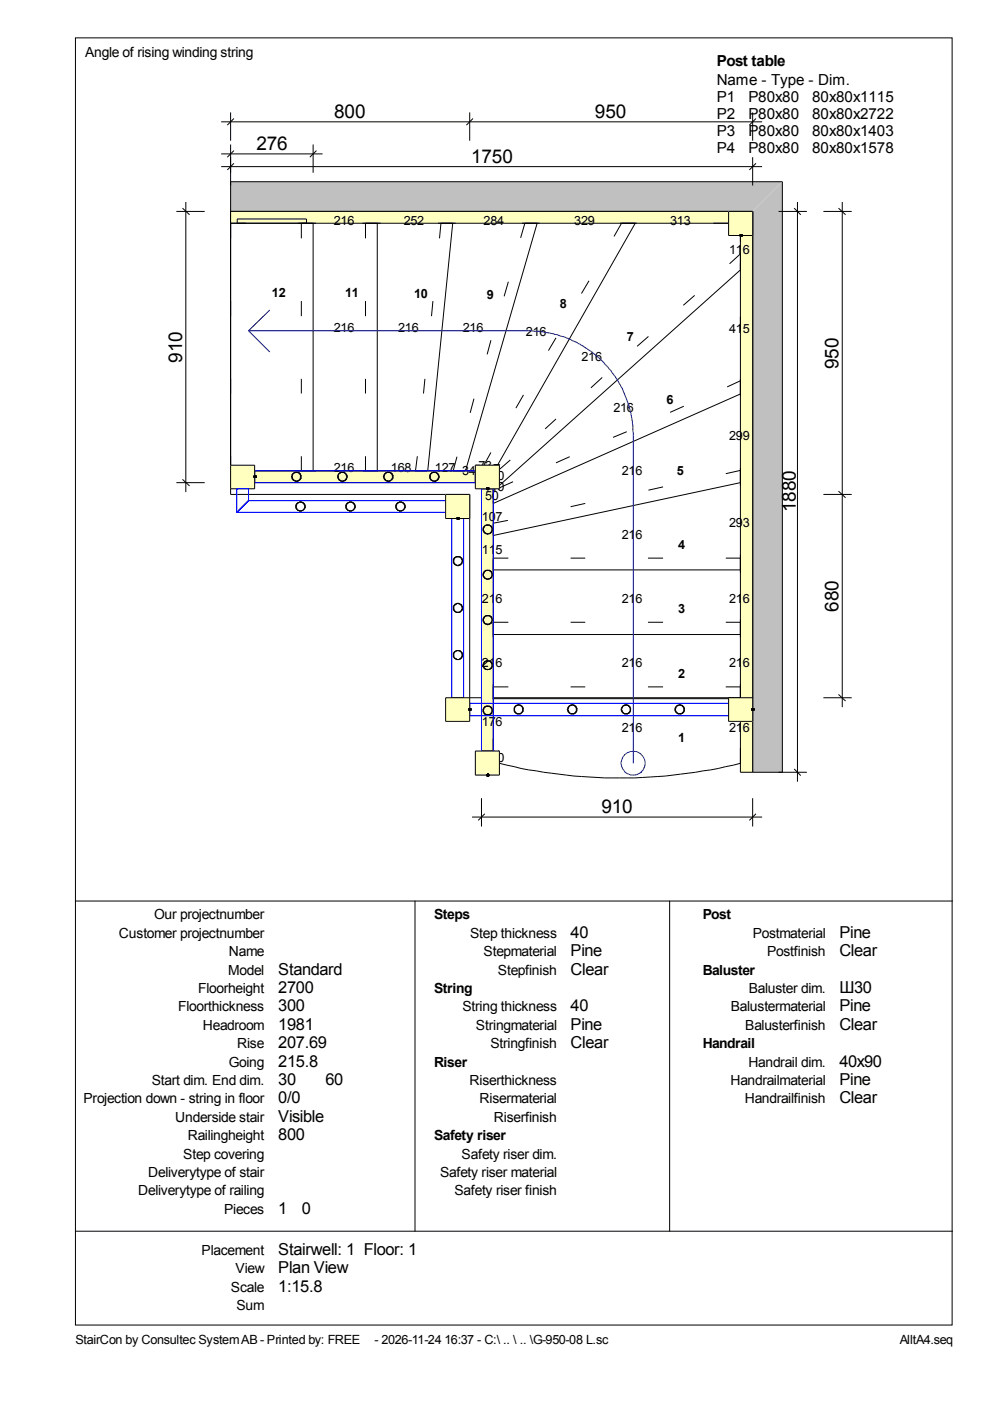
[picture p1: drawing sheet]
<svg xmlns="http://www.w3.org/2000/svg" width="210mm" height="297mm" viewBox="0 0 210 297" stroke-linecap="round" stroke-linejoin="round" font-family="sans-serif">
<path d="M16 8h185.9v272.9h-185.9z" fill-rule="evenodd" fill="#fff" stroke="#000" stroke-width=".21"/>
<path d="M16 191h186M88 191v70M142 191v70M16 261h186" fill="none" stroke="#000" stroke-width=".21"/>
<path d="M48.9 38.5h117l-6.3 6.3h-110.7z" fill-rule="evenodd" fill="#c0c0c0"/>
<path d="M165.9 38.5h-117v6.3h110.7" fill="none" stroke="#000" stroke-width=".21"/>
<path d="M165.9 38.5v125.2h-6.3v-118.9z" fill-rule="evenodd" fill="#c0c0c0"/>
<path d="M165.9 38.5v125.2h-6.3v-118.9h-110.7v60h50.7v43.1h60" fill="none" stroke="#000" stroke-width=".21"/>
<path d="M48.9 44.8h105.6v2.5h-105.6z" fill-rule="evenodd" fill="#ffffc0"/>
<path d="M48.9 44.8h105.6v2.5h-105.6z" fill="none" stroke="#000" stroke-width=".21"/>
<path d="M159.6 44.8v118.9h-2.6v-113.8z" fill-rule="evenodd" fill="#ffffc0"/>
<path d="M159.6 44.8v118.9h-2.6v-113.8z" fill="none" stroke="#000" stroke-width=".21"/>
<path d="M54 99.8h46.8v2.5h-46.8z" fill-rule="evenodd" fill="#ffffc0"/>
<path d="M54 99.8h46.8v2.5h-46.8z" fill="none" stroke="#000" stroke-width=".21"/>
<path d="M102.1 103.6h2.5v55.6h-2.5z" fill-rule="evenodd" fill="#ffffc0"/>
<g fill="none" stroke="#000" stroke-width=".21">
<path d="M50.3 47.3v-.9h14.7v.9M63.9 47.3v3.2M66.4 47.3v52.5M67 47.3h-18.1v52.5h3.2M76.9 47.3h3.8M77.5 47.3v3.2M80 47.3v52.5M92.9 47.3h3.7M93.5 47.3l-.3 3.2M96 47.3l-5.3 52.5h-2.7M107.8 59.7l-.9 3.1M110.7 47.3h3.7"/>
<path d="M111.3 47.3l-.9 3.1M113.9 47.3l-15.2 52.5h-2.6l.8-3M124.9 59.5l-1.6 2.7M131.5 47.3h3.5M131.8 47.3l-1.6 2.8M134.7 47.3l-29.2 51.3M151.3 47.3h3.2v.6M154.5 49.4v.5h.5M154.7 55.9l2.3-2.1v3.4l-51.1 45.7M156.5 49.9h.5v1.4M63.9 63.8v3.2M77.5 63.8v3.2"/>
<path d="M91.8 63.8l-.3 3.2M104.1 72.1l-.8 3M117.9 71.6l-1.6 2.7M137.5 71.3l-2.4 2.1M147.3 62.6l-2.4 2.1M157 67.1v3.1M63.2 99.8h3.8M63.9 80.3v3.1M63.9 96.7v3.1M76.9 99.8h3.2M77.5 80.3v3.1M77.5 96.7v3.1"/>
<path d="M88.5 96.7l-.4 3.1M90.1 80.3l-.3 3.1M100.5 84.5l-.8 3M100.8 99.5v.3h-.9M101.8 98.6h-1v.3M104.1 95.9l-1.5 2.7h.6M104.5 98.6h1.4v1.7M108.2 97.5l-2.3 2M111 83.7l-1.6 2.8M117.9 88.8l-2.3 2.1M120.8 96.8l-2.9 1.3M127.7 80l-2.4 2.2"/>
<path d="M132.9 91.5l-2.9 1.2M145 86.1l-2.9 1.3M157 80.3v3.6M157 99.2v3.7M157 99.7l-3.1 .7M157 80.7l-2.8 1.3M157 83.5l-52.4 23.2M61.8 101h.1M61.8 101.1h.1M61.8 101.1l.2 .4M61.8 101v.1M61.9 100.6h.1"/>
<path d="M61.9 100.7h.1M61.9 100.8h.1M61.9 100.9h.1M61.9 101.2h.1M61.9 101.3h.1M61.9 101.4h.1M61.9 100.6v.3M61.9 100.9l-.1 .1M62 100.5h.1M62 101.5h.1M62 101.6h.1M62 101.5v.1"/>
<path d="M62 101.6l.1 .1M62.1 100.4h.1M62.1 101.7h.1M62.1 100.4l-.2 .2M62.1 101.7l.1 .1M62.2 100.3h.1M62.2 101.8h.1M62.3 100.2h.1M62.3 101.8h.1M62.3 100.2l-.2 .2M62.3 101.8l.3 .2M62.4 100.2h.1"/>
<path d="M62.4 101.9h.1M62.5 100.1h.1M62.5 101.9h.1M62.5 100.1h.6M62.5 100.1l-.1 .1M62.6 100.1h.1M62.6 102h.1M62.6 102h.4M62.7 100.1h.1M62.7 102h.1M62.8 100.1h.1M62.8 102h.1"/>
<path d="M62.9 100.1h.1M62.9 102h.1M63 100.1h.1M63 102h.1M63.1 100.1h.1M63.1 101.9h.1M63.1 100.1l.2 .1M63.1 101.9l-.1 .1M63.2 100.2h.1M63.2 101.9h.1M63.3 100.2h.1M63.3 100.2l.1 .1"/>
<path d="M63.4 100.3h.1M63.4 101.8h.1M63.4 100.3l.1 .1M63.4 101.8l-.3 .1M63.5 100.4h.1M63.5 101.7h.1M63.5 101.7l-.1 .1M63.5 100.4l.1 .1M63.6 100.5h.1M63.6 101.6h.1M63.6 101.5h.1M63.6 100.5l.1 .9"/>
<path d="M63.6 101.6l-.1 .1M63.6 101.5v.1M63.7 101h.1M63.7 100.9h.1M63.7 100.8h.1M63.7 100.7h.1M63.7 101.4h.1M63.7 101.3h.1M63.7 101.2h.1M63.7 101.1h.1M63.7 101.4l-.1 .1M71.6 100.8h.1"/>
<path d="M71.6 100.9h.1M71.6 101h.1M71.6 101.1h.1M71.6 101.2h.1M71.6 101.3h.1M71.6 101.3l.1 .1M71.7 100.6h.1M71.7 101.4h.1M71.7 101.5h.1M71.7 101.4v.1M71.7 101.5l.1 .1M71.8 100.4h.1"/>
<path d="M71.8 101.6h.1M71.8 100.4l-.2 .3v.6M71.8 101.6l.1 .1M71.9 100.3h.1M71.9 101.7h.1M71.9 100.3l-.1 .1M71.9 101.7l.1 .1M72 100.3h.1M72 101.8h.1M72 101.8l.1 .1M72.1 100.2h.1M72.1 101.9h.1"/>
<path d="M72.1 101.9h.7M72.2 100.1h.1M72.2 101.9h.1M72.2 100.1l-.2 .2M72.2 100.1h.6M72.3 100.1h.1M72.4 100.1h.1M72.4 102h.1M72.5 100.1h.1M72.5 102h.1M72.6 100.1h.1M72.6 102h.1"/>
<path d="M72.7 100.1h.1M72.7 102h.1M72.8 100.1h.1M72.8 101.9h.1M72.8 101.9h.2M72.8 100.1l.1 .1M72.9 100.2h.1M72.9 101.9h.1M72.9 100.2l.2 .1M73 100.2h.1M73 101.9h.1M73.1 100.3h.1"/>
<path d="M73.1 101.8h.1M73.1 100.3l.1 .1M73.1 101.8l-.1 .1M73.2 100.4h.1M73.2 101.7h.1M73.2 100.4l.1 .1M73.2 101.7l-.1 .1M73.3 100.5h.1M73.3 101.6h.1M73.3 100.5l.2 .3M73.4 100.7h.1M73.4 100.6h.1"/>
<path d="M73.4 101.5h.1M73.4 101.4h.1M73.4 101.5l-.2 .2M73.5 101h.1M73.5 100.9h.1M73.5 100.8h.1M73.5 101.2h.1M73.5 101.1h.1M73.5 100.8l-.1 .7M81.3 100.9h.1M81.3 101h.1M81.3 101.1h.1"/>
<path d="M81.3 100.9l.2 .6M81.4 100.6h.1M81.4 100.7h.1M81.4 100.8h.1M81.4 101.3h.1M81.4 101.4h.1M81.4 100.6v.2M81.4 100.8l-.1 .1M81.5 100.5h.1M81.5 101.5h.1M81.5 101.6h.1M81.5 101.5v.1"/>
<path d="M81.5 101.6l.2 .2M81.6 100.4h.1M81.6 101.7h.1M81.6 100.4l-.2 .2M81.7 100.3h.1M81.7 101.8h.1M81.7 100.3l-.1 .1M81.7 101.8l.3 .1M81.8 100.2h.1M81.8 100.2l-.1 .1M81.9 100.2h.1M81.9 101.9h.1"/>
<path d="M82 100.1h.1M82 101.9h.1M82 101.9l.1 .1M82 100.1l.8 .1M82 100.1l-.1 .1M82.1 100.1h.1M82.1 102h.1M82.1 102h.4M82.2 100.1h.1M82.2 102h.1M82.3 100.1h.1M82.3 102h.1"/>
<path d="M82.4 100.1h.1M82.4 102h.1M82.5 100.1h.1M82.5 102h.1M82.6 101.9h.1M82.7 100.2h.1M82.7 101.9h.1M82.8 100.2h.1M82.8 101.8h.1M82.8 100.2l.1 .1M82.8 101.8l-.3 .2M82.9 100.3h.1"/>
<path d="M82.9 100.3l.1 .1M83 100.4h.1M83 101.7h.1M83 101.6h.1M83 100.4l.1 .1M83 101.7l-.2 .1M83 101.6v.1M83.1 100.6h.1M83.1 100.5h.1M83.1 101.5h.1M83.1 100.6l.1 .1M83.1 100.5v.1"/>
<path d="M83.2 101h.1M83.2 100.9h.1M83.2 100.8h.1M83.2 100.7h.1M83.2 101.4h.1M83.2 101.3h.1M83.2 101.2h.1M83.2 101.1h.1M83.2 101.4l-.2 .2M83.2 100.7v.7M91.1 100.7h.1M91.1 100.8h.1"/>
<path d="M91.1 100.9h.1M91.1 101h.1M91.1 101.1h.1M91.1 101.2h.1M91.1 101.3h.1M91.1 100.7l.1 .8M91.2 100.6h.1M91.2 101.5h.1M91.2 100.6l-.1 .1M91.2 101.5l.1 .1M91.3 100.4h.1M91.3 101.6h.1"/>
<path d="M91.3 101.7h.1M91.3 100.4l-.1 .2M91.3 101.6v.1M91.3 101.7l.1 .1M91.4 100.3h.1M91.4 101.8h.1M91.4 100.3l-.1 .1M91.5 101.8h.1M91.5 101.8l.1 .1M91.6 100.2h.1M91.6 101.9h.1M91.6 101.9l.6 .1"/>
<path d="M91.7 100.1h.1M91.7 101.9h.1M91.7 100.1l-.3 .2M91.7 100.1h.6M91.8 100.1h.1M91.9 100.1h.1M91.9 102h.1M92 100.1h.1M92 102h.1M92.1 100.1h.1M92.1 102h.1M92.2 100.1h.1"/>
<path d="M92.2 102h.1M92.3 100.1h.1M92.3 101.9h.1M92.3 100.1l.1 .1M92.3 101.9h.2M92.3 101.9l-.1 .1M92.4 100.2h.1M92.4 101.9h.1M92.5 100.2h.1M92.5 101.9h.1M92.5 100.2l.1 .1M92.6 100.3h.1"/>
<path d="M92.6 101.8h.1M92.6 100.3l.1 .1M92.6 101.8l-.1 .1M92.7 100.4h.1M92.7 101.7h.1M92.7 100.4l.1 .1M92.7 101.7l-.1 .1M92.8 100.5h.1M92.8 101.6h.1M92.8 100.5l.1 .1M92.8 101.6l-.1 .1M92.9 100.8h.1"/>
<path d="M92.9 100.7h.1M92.9 100.6h.1M92.9 101.4h.1M92.9 101.3h.1M92.9 100.8l.1 .4M92.9 100.6v.2M92.9 101.3l-.1 .3M93 101h.1M93 100.9h.1M93 101.2h.1M93 101.1h.1M93 101.2l-.1 .1"/>
<path d="M102.4 112h.1M102.4 112.1h.1M102.4 112.2h.1M102.4 112.3h.1M102.4 112.4h.1M102.4 112v.5l.2 .3M102.5 111.8h.1M102.5 111.9h.1M102.5 112.6h.1M102.5 111.9l-.1 .1M102.6 111.6h.1M102.6 111.7h.1"/>
<path d="M102.6 112.8h.1M102.6 111.6v.1M102.6 111.7l-.1 .2M102.6 112.8l.1 .1M102.7 111.5h.1M102.7 112.9h.1M102.7 111.5l-.1 .1M102.7 112.9l.1 .1M102.8 113h.1M102.9 111.4h.1M102.9 113h.1M102.9 113l.3 .1"/>
<path d="M102.9 111.4l-.2 .1M103 111.3h.1M103 113.1h.1M103 111.3l.8 .1M103 111.3l-.1 .1M103.1 111.3h.1M103.1 113.1h.1M103.2 111.3h.1M103.2 113.1h.1M103.2 113.1h.6M103.3 111.3h.1M103.3 113.2h.1"/>
<path d="M103.4 111.3h.1M103.4 113.2h.1M103.5 111.3h.1M103.6 111.3h.1M103.6 113.1h.1M103.7 111.3h.1M103.7 113.1h.1M103.8 111.4h.1M103.8 113.1h.1M103.9 111.4h.1M103.9 113h.1M103.9 113l-.1 .1"/>
<path d="M103.9 111.4l.2 .2M104 111.5h.1M104 112.9h.1M104 112.9l-.1 .1M104.1 111.6h.1M104.1 112.8h.1M104.1 111.6l.2 .3-.1 .8M104.2 111.8h.1M104.2 112.7h.1M104.2 112.6h.1M104.2 112.7l-.2 .2M104.3 112.2h.1"/>
<path d="M104.3 112.1h.1M104.3 112h.1M104.3 112.4h.1M104.3 112.3h.1M104.6 103.6v55.6M104.6 118.3h3.2M104.9 103.6h-2.8v55.6h2.8M105.9 103.4h.1M105.9 102v1.6h-.3M107.7 110.3l-3.1 .6M108.8 102.1l-2.9 1.3M121 118.3h3.1"/>
<path d="M124.1 106.7l-3.1 .7M137.4 118.3h3.2M140.6 103.2l-3.1 .7M153.9 118.3h3.1M157 117.6v3.8M157 102.3l-52.4 11.2M102.4 131.2h.1M102.4 131.3h.1M102.4 131.4h.1M102.4 131.5h.1M102.4 131.6h.1M102.4 121.6h.1"/>
<path d="M102.4 121.7h.1M102.4 121.8h.1M102.4 121.9h.1M102.4 122h.1M102.4 121.6v.5l.2 .3M102.4 131.2l.1 .5M102.5 131h.1M102.5 131.1h.1M102.5 131.7h.1M102.5 131.8h.1M102.5 121.4h.1M102.5 121.5h.1"/>
<path d="M102.5 122.2h.1M102.5 131.7l.1 .3M102.5 131.1l-.1 .1M102.5 121.5l-.1 .1M102.6 130.8h.1M102.6 130.9h.1M102.6 132h.1M102.6 121.2h.1M102.6 121.3h.1M102.6 122.4h.1M102.6 121.2v.1M102.6 130.8v.1"/>
<path d="M102.6 121.3l-.1 .2M102.6 130.9l-.1 .2M102.6 132l.1 .1M102.6 122.4l.2 .2M102.7 130.7h.1M102.7 132.1h.1M102.7 121.1h.1M102.7 122.5h.1M102.7 130.7l-.1 .1M102.7 132.1l.1 .1M102.7 121.1l-.1 .1M102.8 132.2h.1"/>
<path d="M102.8 122.6h.1M102.9 130.6h.1M102.9 132.2h.1M102.9 121h.1M102.9 122.6h.1M102.9 122.6l.3 .1M102.9 132.2l.3 .1M102.9 121l-.2 .1M102.9 130.6l-.2 .1M103 130.5h.1M103 132.3h.1M103 120.9h.1"/>
<path d="M103 122.7h.1M103 120.9l.8 .1M103 130.5l.8 .1M103 130.5l-.1 .1M103 120.9l-.1 .1M103.1 130.5h.1M103.1 132.3h.1M103.1 120.9h.1M103.1 122.7h.1M103.2 130.5h.1M103.2 132.3h.1M103.2 120.9h.1"/>
<path d="M103.2 122.7h.1M103.2 132.3l.1 .1M103.2 122.7l.2 .1M103.3 130.5h.1M103.3 132.4h.1M103.3 120.9h.1M103.3 122.8h.1M103.4 130.5h.1M103.4 132.4h.1M103.4 120.9h.1M103.4 122.8h.1M103.5 130.5h.1"/>
<path d="M103.5 132.3h.1M103.5 120.9h.1M103.5 122.7h.1M103.5 132.3l-.1 .1M103.5 122.7l-.1 .1M103.6 130.5h.1M103.6 132.3h.1M103.6 120.9h.1M103.6 122.7h.1M103.7 130.5h.1M103.7 132.3h.1M103.7 120.9h.1"/>
<path d="M103.7 122.7h.1M103.8 130.6h.1M103.8 132.2h.1M103.8 121h.1M103.8 122.6h.1M103.8 122.6l-.3 .1M103.8 132.2l-.3 .1M103.9 130.6h.1M103.9 132.2h.1M103.9 121h.1M103.9 122.6h.1M103.9 130.6l.2 .2"/>
<path d="M103.9 121l.2 .2M104 130.7h.1M104 132.1h.1M104 121.1h.1M104 122.5h.1M104 122.5l-.1 .1M104.1 130.8h.1M104.1 132h.1M104.1 121.2h.1M104.1 122.4h.1M104.1 121.2l.2 .3-.1 .8M104.1 130.8l.2 .3-.1 .8"/>
<path d="M104.1 132l-.2 .2M104.1 122.4l-.1 .1M104.2 131h.1M104.2 131.9h.1M104.2 131.8h.1M104.2 121.4h.1M104.2 122.3h.1M104.2 122.2h.1M104.2 131.9l-.1 .1M104.2 122.3l-.1 .1M104.3 131.4h.1M104.3 131.3h.1"/>
<path d="M104.3 131.2h.1M104.3 131.6h.1M104.3 131.5h.1M104.3 121.8h.1M104.3 121.7h.1M104.3 121.6h.1M104.3 122h.1M104.3 121.9h.1M104.6 131.9h3.2M104.6 134.5h52.4M104.6 120.8h52.4M121 131.9h3.1"/>
<path d="M137.4 131.9h3.2M153.9 131.9h3.1M157 131.3v3.8M102.4 150.4h.1M102.4 150.5h.1M102.4 150.6h.1M102.4 150.7h.1M102.4 150.8h.1M102.4 140.8h.1M102.4 140.9h.1M102.4 141h.1M102.4 141.1h.1"/>
<path d="M102.4 141.2h.1M102.5 150.2h.1M102.5 150.3h.1M102.5 150.9h.1M102.5 151h.1M102.5 140.6h.1M102.5 140.7h.1M102.5 141.3h.1M102.5 141.4h.1M102.5 150.3v.6M102.5 141.3l.1 .3M102.5 150.9l.1 .3"/>
<path d="M102.5 140.7v.6M102.6 150h.1M102.6 151.2h.1M102.6 140.4h.1M102.6 140.5h.1M102.6 141.6h.1M102.6 150l-.1 .3M102.6 140.4v.1M102.6 140.5l-.1 .2M102.6 151.2l.1 .1M102.6 141.6l.1 .1M102.7 149.9h.1"/>
<path d="M102.7 151.3h.1M102.7 140.3h.1M102.7 141.7h.1M102.7 151.3l.1 .1M102.7 140.3l-.1 .1M102.7 141.7l.1 .1M102.8 149.8h.1M102.8 151.4h.1M102.8 141.8h.1M102.8 149.8l-.2 .2M102.9 149.8h.1M102.9 151.4h.1"/>
<path d="M102.9 140.2h.1M102.9 141.8h.1M102.9 141.8l.4 .2 .5-.2M102.9 149.8h.9M102.9 151.4h.9M102.9 140.2l-.2 .1M103 149.7h.1M103 151.5h.1M103 140.1h.1M103 141.9h.1M103 140.1l.8 .1M103 140.1l-.1 .1"/>
<path d="M103.1 149.7h.1M103.1 151.5h.1M103.1 140.1h.1M103.1 141.9h.1M103.2 149.7h.1M103.2 151.5h.1M103.2 140.1h.1M103.2 141.9h.1M103.3 149.7h.1M103.3 151.5h.1M103.3 140.1h.1M103.4 149.7h.1"/>
<path d="M103.4 151.5h.1M103.4 140.1h.1M103.5 149.7h.1M103.5 151.5h.1M103.5 140.1h.1M103.5 141.9h.1M103.6 149.7h.1M103.6 151.5h.1M103.6 140.1h.1M103.6 141.9h.1M103.7 149.7h.1M103.7 151.5h.1"/>
<path d="M103.7 140.1h.1M103.7 141.9h.1M103.8 149.8h.1M103.8 151.4h.1M103.8 140.2h.1M103.8 141.8h.1M103.9 149.8h.1M103.9 151.4h.1M103.9 140.2h.1M103.9 141.8h.1M103.9 149.8l.1 .1M103.9 140.2l.2 .2"/>
<path d="M104 149.9h.1M104 151.3h.1M104 140.3h.1M104 141.7h.1M104 149.9l.1 .1M104.1 150h.1M104.1 151.2h.1M104.1 140.4h.1M104.1 141.6h.1M104.1 140.4l.2 .3-.1 .8M104.1 150l.1 .1M104.1 151.2l-.2 .2"/>
<path d="M104.1 141.6l-.2 .2M104.2 150.2h.1M104.2 150.1h.1M104.2 151.1h.1M104.2 151h.1M104.2 140.6h.1M104.2 141.5h.1M104.2 141.4h.1M104.2 150.1v1M104.2 141.5l-.1 .1M104.2 151.1l-.1 .1M104.3 150.6h.1"/>
<path d="M104.3 150.5h.1M104.3 150.4h.1M104.3 150.8h.1M104.3 150.7h.1M104.3 141h.1M104.3 140.9h.1M104.3 140.8h.1M104.3 141.2h.1M104.3 141.1h.1M104.6 145.6h3.2M104.6 148.1h52.4M105.6 159.2h.3v.6"/>
<path d="M121 145.6h3.1M137.4 145.6h3.2M153.9 145.6h3.1M157 158.6v3.2a104.6 104.6 0 0 1-43.3 1.6l-3.2-.5-4.6-1.1v-.5M157 145v3.8"/>
</g>
<path d="M54 99.8h46.8v2.5h-46.8zM102.1 103.6h2.5v55.6h-2.5z" fill="none" stroke="#00f" stroke-width=".21"/>
<path d="M100.8 159.2h5.1v5.1h-5.1z" fill-rule="evenodd" fill="#ffffc0"/>
<g fill="none" stroke="#000" stroke-width=".21">
<path d="M100.8 159.2h5.1v5.1h-5.1zM103.2 164.2h.1M103.2 164.3h.1M103.2 164.4h.1M103.2 164.5h.1M103.2 164.2v.3M103.2 164.5h.3M103.3 164.1h.1M103.3 164.5h.1M103.3 164.1h.2v.4M103.3 164.1l-.1 .1M103.4 164.1h.1"/>
<path d="M103.4 164.5h.1M103.5 164.3h.1M103.5 164.2h.1M103.5 164.5h.1M103.5 164.4h.1"/>
</g>
<path d="M100.8 98.6h5.1v5h-5.1z" fill-rule="evenodd" fill="#ffffc0"/>
<g fill="none" stroke="#000" stroke-width=".21">
<path d="M100.8 98.6h5.1v5h-5.1zM103.2 103.4h.1M103.2 103.5h.1M103.2 103.6h.1M103.2 103.7h.1M103.2 103.4h.3M103.2 103.4v.3M103.3 103.4h.1M103.3 103.7h.1M103.3 103.8h.1M103.3 103.7v.1M103.4 103.4h.1"/>
<path d="M103.4 103.8h.1M103.4 103.7h.1M103.4 103.7v.1M103.5 103.6h.1M103.5 103.5h.1M103.5 103.4h.1M103.5 103.7h.1M103.5 103.4v.3"/>
</g>
<path d="M48.9 98.6h5.1v5h-5.1z" fill-rule="evenodd" fill="#ffffc0"/>
<g fill="none" stroke="#000" stroke-width=".21">
<path d="M48.9 98.6h5.1v5h-5.1zM53.8 100.9h.1M53.8 101h.1M53.8 101.1h.1M53.8 100.9v.2M53.8 101.1l.1 .1M53.9 100.9h.1M53.9 101.2h.1M53.9 100.9h.2M53.9 101.2h.2M54 100.8h.1M54 101.2h.1"/>
<path d="M54.1 100.9h.1M54.1 101.2h.1M54.2 101h.1M54.2 100.9h.1M54.2 101.1h.1M54.2 100.9v.2M54.2 101.1l-.1 .1"/>
</g>
<path d="M154.5 44.8h5.1v5.1h-5.1z" fill-rule="evenodd" fill="#ffffc0"/>
<g fill="none" stroke="#000" stroke-width=".21">
<path d="M154.5 44.8h5.1v5.1h-5.1zM156.9 49.7h.1M156.9 49.8h.1M156.9 49.9h.1M156.9 50h.1M156.9 49.7h.3M156.9 49.7v.3M156.9 50l.1 .1M157 49.7h.1M157 50.1h.1M157.1 49.7h.1M157.1 50.1h.1"/>
<path d="M157.1 50h.1M157.1 50v.1M157.2 49.9h.1M157.2 49.8h.1M157.2 49.7h.1M157.2 50h.1M157.2 49.7v.3M62.7 107.1h.1M62.7 107.2h.1M62.7 107.3h.1M62.7 107.4h.1M62.7 107.5h.1"/>
<path d="M62.7 107.6h.1M62.7 107.1l.1 .6M62.8 106.9h.1M62.8 107h.1M62.8 107.7h.1M62.8 107.8h.1M62.8 107.7l.1 .2M62.8 107l-.1 .1M62.9 106.8h.1M62.9 107.9h.1M62.9 107.9l.1 .2M62.9 106.8l-.1 .2"/>
<path d="M63 106.7h.1M63 108.1h.1M63 106.7l-.1 .1M63.1 106.6h.1M63.1 108.1h.1M63.1 106.6l-.1 .1M63.1 108.1l.2 .1M63.2 106.5h.1M63.2 108.2h.1M63.2 106.5l-.1 .1M63.3 106.5h.1M63.3 108.2h.1"/>
<path d="M63.3 108.2l.1 .1M63.4 108.3h.1M63.5 106.4h.1M63.5 108.3h.1M63.6 106.4h.1M63.6 108.3h.1M63.7 106.4h.1M63.7 108.3h.1M63.8 106.4h.1M63.8 108.3h.1M63.9 106.4h.1M63.9 108.3h.1"/>
<path d="M63.9 106.4l.1 .1M63.9 106.4l-.7 .1M64 106.5h.1M64 108.2h.1M64 108.2l-.6 .1M64.1 106.5h.1M64.1 108.2h.1M64.1 106.5l.2 .2M64.2 106.6h.1M64.2 108.1h.1M64.2 108.1l-.2 .1M64.3 106.7h.1"/>
<path d="M64.3 108h.1M64.3 106.7l.1 .1M64.3 108l-.1 .1M64.4 106.8h.1M64.4 107.9h.1M64.4 106.8l.1 .1M64.4 107.9l-.1 .1M64.5 107h.1M64.5 106.9h.1M64.5 107.8h.1M64.5 107.7h.1M64.5 107l.1 .1"/>
<path d="M64.5 106.9v.1M64.5 107.7l-.1 .2M64.6 107.3h.1M64.6 107.2h.1M64.6 107.1h.1M64.6 107.6h.1M64.6 107.5h.1M64.6 107.4h.1M64.6 107.1v.5M64.6 107.6l-.1 .1M73.3 107.1h.1M73.3 107.2h.1"/>
<path d="M73.3 107.3h.1M73.3 107.4h.1M73.3 107.5h.1M73.3 107.6h.1M73.3 107.1l.1 .6M73.4 106.9h.1M73.4 107h.1M73.4 107.7h.1M73.4 107.8h.1M73.4 107.7l.1 .2M73.4 107l-.1 .1M73.5 106.8h.1"/>
<path d="M73.5 107.9h.1M73.5 106.8l-.1 .2M73.5 107.9l.1 .2M73.6 106.7h.1M73.6 108.1h.1M73.6 106.7l-.1 .1M73.7 106.6h.1M73.7 108.1h.1M73.7 106.6l-.1 .1M73.7 108.1l.2 .1M73.8 106.5h.1M73.8 108.2h.1"/>
<path d="M73.8 106.5l-.1 .1M73.9 106.5h.1M73.9 108.2h.1M73.9 108.2l.1 .1M74 106.4h.1M74 108.3h.1M74 106.4l-.2 .1M74 106.4h.5M74.1 106.4h.1M74.1 108.3h.1M74.2 106.4h.1M74.2 108.3h.1"/>
<path d="M74.3 106.4h.1M74.3 108.3h.1M74.4 106.4h.1M74.4 108.3h.1M74.5 106.4h.1M74.5 108.3h.1M74.5 106.4l.1 .1M74.6 106.5h.1M74.6 108.2h.1M74.6 108.2l-.6 .1M74.7 106.5h.1M74.7 108.2h.1"/>
<path d="M74.7 106.5l.4 .4M74.8 106.6h.1M74.8 108.1h.1M74.8 108.1l-.2 .1M74.9 106.7h.1M74.9 108h.1M74.9 108l-.1 .1M75 106.8h.1M75 107.9h.1M75 107.9l-.1 .1M75.1 107h.1M75.1 106.9h.1"/>
<path d="M75.1 107.8h.1M75.1 107.7h.1M75.1 107.7l-.1 .2M75.1 107l.1 .1M75.1 106.9v.1M75.2 107.3h.1M75.2 107.2h.1M75.2 107.1h.1M75.2 107.6h.1M75.2 107.5h.1M75.2 107.4h.1M75.2 107.1v.5"/>
<path d="M75.2 107.6l-.1 .1M83.9 107.1h.1M83.9 107.2h.1M83.9 107.3h.1M83.9 107.4h.1M83.9 107.5h.1M83.9 107.6h.1M83.9 107.1l.1 .6M84 106.9h.1M84 107h.1M84 107.7h.1M84 107.8h.1"/>
<path d="M84 107.7l.1 .2M84 107l-.1 .1M84.1 106.8h.1M84.1 107.9h.1M84.1 106.8l-.1 .2M84.1 107.9l.1 .2M84.2 106.7h.1M84.2 108.1h.1M84.2 106.7l-.1 .1M84.3 106.6h.1M84.3 108.1h.1M84.3 106.6l-.1 .1"/>
<path d="M84.3 108.1l.2 .1M84.4 106.5h.1M84.4 108.2h.1M84.4 106.5l-.1 .1M84.5 106.5h.1M84.5 108.2h.1M84.5 108.2l.1 .1M84.6 106.4h.1M84.6 108.3h.1M84.6 106.4l-.2 .1M84.6 106.4h.5M84.7 106.4h.1"/>
<path d="M84.7 108.3h.1M84.8 106.4h.1M84.8 108.3h.1M84.9 106.4h.1M84.9 108.3h.1M85 106.4h.1M85 108.3h.1M85.1 106.4h.1M85.1 108.3h.1M85.1 106.4l.1 .1M85.2 106.5h.1M85.2 108.2h.1"/>
<path d="M85.2 108.2l-.6 .1M85.3 106.5h.1M85.3 108.2h.1M85.3 106.5l.1 .1M85.4 106.6h.1M85.4 108.1h.1M85.4 108.1l-.2 .1M85.4 106.6l.1 .1M85.5 106.7h.1M85.5 108h.1M85.5 108l-.1 .1M85.5 106.7l.1 .1"/>
<path d="M85.6 106.8h.1M85.6 107.9h.1M85.6 107.9l-.1 .1M85.6 106.8l.1 .1M85.7 107h.1M85.7 106.9h.1M85.7 107.8h.1M85.7 107.7h.1M85.7 107.7l-.1 .2M85.7 107l.1 .1M85.7 106.9v.1M85.8 107.3h.1"/>
<path d="M85.8 107.2h.1M85.8 107.1h.1M85.8 107.6h.1M85.8 107.5h.1M85.8 107.4h.1M85.8 107.1v.5M85.8 107.6l-.1 .1M96.1 118.6h.1M96.1 118.7h.1M96.1 118.8h.1M96.1 118.9h.1M96.1 119h.1"/>
<path d="M96.1 119.1h.1M96.1 119.2h.1M96.1 118.6l.1 .7M96.2 118.4h.1M96.2 118.5h.1M96.2 119.3h.1M96.2 119.4h.1M96.2 118.4v.1M96.2 119.3v.1M96.2 118.5l-.1 .1M96.2 119.4l.1 .1M96.3 118.3h.1"/>
<path d="M96.3 119.5h.1M96.3 119.5l.1 .1M96.4 118.2h.1M96.4 119.6h.1M96.4 118.2l-.2 .2M96.4 119.6l.7 .3M96.5 118.1h.1M96.5 119.7h.1M96.5 118.1l-.1 .1M96.6 118.1h.1M96.7 118h.1M96.7 119.8h.1"/>
<path d="M96.7 118h.7M96.7 118l-.1 .1M96.8 118h.1M96.8 119.8h.1M96.9 118h.1M97 118h.1M97 119.9h.1M97.1 118h.1M97.1 119.9h.1M97.2 118h.1M97.2 119.8h.1M97.2 119.8h.2"/>
<path d="M97.2 119.8l-.1 .1M97.3 118h.1M97.3 119.8h.1M97.4 118h.1M97.4 119.8h.1M97.4 118l.1 .1M97.5 118.1h.1M97.5 119.7h.1M97.5 118.1l.2 .1M97.5 119.7l-.1 .1M97.7 118.2h.1M97.7 119.6h.1"/>
<path d="M97.7 118.2l.1 .1M97.7 119.6l-.2 .1M97.8 118.4h.1M97.8 118.3h.1M97.8 119.5h.1M97.8 119.4h.1M97.8 118.4l.1 .1M97.8 118.3v.1M97.8 119.4v.1M97.8 119.5l-.1 .1M97.9 118.6h.1M97.9 118.5h.1"/>
<path d="M97.9 119.3h.1M97.9 119.2h.1M97.9 118.5l.1 .6-.2 .3M98 118.9h.1M98 118.8h.1M98 119h.1M96.1 128.6h.1M96.1 128.7h.1M96.1 128.8h.1M96.1 128.9h.1M96.1 129h.1M96.1 129.1h.1"/>
<path d="M96.1 129.2h.1M96.1 138.5h.1M96.1 138.6h.1M96.1 138.7h.1M96.1 138.8h.1M96.1 138.9h.1M96.1 139h.1M96.1 139.1h.1M96.1 138.5v.7l.2 .2M96.1 129.2l.1 .1M96.2 128.4h.1M96.2 129.3h.1"/>
<path d="M96.2 138.4h.1M96.2 139.3h.1M96.2 129.3l.1 .2M96.2 128.4l-.1 .8M96.3 128.3h.1M96.3 129.5h.1M96.3 138.2h.1M96.3 138.3h.1M96.3 139.4h.1M96.3 139.5h.1M96.3 138.2v.1M96.3 139.4v.1"/>
<path d="M96.3 138.3l-.2 .2M96.3 139.5l.1 .1M96.3 128.3l-.1 .1M96.3 129.5l.2 .2M96.4 128.2h.1M96.4 129.6h.1M96.4 138.1h.1M96.4 139.6h.1M96.4 128.2l-.1 .1M96.4 138.1l-.1 .1M96.5 128.1h.1M96.5 129.7h.1"/>
<path d="M96.5 139.6h.1M96.5 128.1l-.1 .1M96.5 129.7l.2 .1M96.5 139.6l.1 .1M96.6 128h.1M96.6 129.7h.1M96.6 138h.1M96.6 139.7h.1M96.6 128l-.1 .1M96.7 128h.1M96.7 129.8h.1M96.7 138h.1"/>
<path d="M96.7 139.7h.1M96.7 138l-.3 .1M96.7 139.7l.1 .1M96.8 129.8h.1M96.8 137.9h.1M96.8 139.8h.1M96.9 127.9h.1M96.9 129.8h.1M96.9 137.9h.1M96.9 139.8h.1M97 127.9h.1M97 129.8h.1"/>
<path d="M97 137.9h.1M97 139.8h.1M97.1 127.9h.1M97.1 129.8h.1M97.1 137.9h.1M97.1 139.8h.1M97.2 127.9h.1M97.2 129.8h.1M97.2 137.9h.1M97.2 139.8h.1M97.2 127.9l.3 .2M97.2 127.9l-.6 .1"/>
<path d="M97.3 128h.1M97.3 129.8h.1M97.3 137.9h.1M97.3 137.9l-.6 .1M97.3 137.9l.1 .1M97.4 128h.1M97.4 138h.1M97.4 139.7h.1M97.5 128.1h.1M97.5 129.7h.1M97.5 138h.1M97.5 139.7h.1"/>
<path d="M97.5 129.7l-.8 .1M97.5 138l.1 .1M97.5 139.7l-.7 .1M97.6 128.1h.1M97.6 129.6h.1M97.6 138.1h.1M97.6 139.6h.1M97.6 138.1l.1 .1M97.6 128.1l.2 .2M97.6 139.6l-.1 .1M97.6 129.6l-.1 .1M97.7 128.2h.1"/>
<path d="M97.7 129.5h.1M97.7 138.2h.1M97.7 139.5h.1M97.7 138.2l.1 .1M97.7 129.5l-.1 .1M97.8 128.3h.1M97.8 129.4h.1M97.8 138.3h.1M97.8 139.4h.1M97.8 128.3l.1 .3M97.8 129.4l-.1 .1M97.8 138.3l.1 .1"/>
<path d="M97.8 139.4l-.2 .2M97.9 128.6h.1M97.9 128.5h.1M97.9 129.3h.1M97.9 129.2h.1M97.9 138.6h.1M97.9 138.5h.1M97.9 138.4h.1M97.9 139.2h.1M97.9 139.1h.1M97.9 138.4v.2M97.9 139.1l-.1 .3"/>
<path d="M97.9 128.6l.1 .1M97.9 129.3l-.1 .1M97.9 138.6l.1 .1M98 128.8h.1M98 128.7h.1M98 129h.1M98 128.9h.1M98 138.8h.1M98 138.7h.1M98 139h.1M98 138.9h.1M98 128.7l-.1 .6"/>
<path d="M98 138.7v.3M98 139l-.1 .1M109 150h.1M109 150.1h.1M109 150.2h.1M109 150.3h.1M109 150.4h.1M109 150.5h.1M109 150.6h.1M109 150.7h.1M109 150l.1 .9M109.1 149.9h.1"/>
<path d="M109.1 150.9h.1M109.1 150.9l.1 .1M109.2 149.7h.1M109.2 149.8h.1M109.2 151h.1M109.2 149.8l-.2 .2M109.2 149.7v.1M109.2 151l.1 .1M109.3 151.1h.1M109.3 151.1l.1 .1M109.4 149.6h.1M109.4 151.2h.1"/>
<path d="M109.4 149.6l-.2 .1M109.4 151.2l.9 .1M109.5 149.5h.1M109.5 149.5h.2M109.5 149.5l-.1 .1M109.6 149.5h.1M109.6 151.3h.1M109.7 149.5h.1M109.7 151.3h.1M109.8 149.4h.1M109.8 151.3h.1M109.8 149.4h.2"/>
<path d="M109.8 149.4l-.1 .1M109.9 149.4h.1M109.9 151.3h.1M110 149.4h.1M110 151.3h.1M110 149.4l.1 .1M110.1 149.5h.1M110.1 151.3h.1M110.1 149.5h.2M110.2 149.5h.1M110.2 151.3h.1M110.3 149.5h.1"/>
<path d="M110.3 151.3h.1M110.3 149.5l.1 .1M110.4 149.6h.1M110.4 151.2h.1M110.4 149.6l.1 .1M110.5 149.7h.1M110.5 151.1h.1M110.5 151.1l-.2 .2M110.6 149.7h.1M110.6 151h.1M110.6 149.7l.1 .2M110.6 151l-.1 .1"/>
<path d="M110.7 149.9h.1M110.7 150.9h.1M110.7 149.9l.1 .1M110.8 150.3h.1M110.8 150.2h.1M110.8 150.1h.1M110.8 150h.1M110.8 150.8h.1M110.8 150.7h.1M110.8 150.6h.1M110.8 150.5h.1M110.8 150.4h.1"/>
<path d="M110.8 150v.8M110.8 150.8l-.2 .2M120.3 150.3h.1M120.3 150.4h.1M120.3 150.5h.1M120.3 150.3v.2M120.3 150.5l.1 .1M120.4 150h.1M120.4 150.1h.1M120.4 150.2h.1M120.4 150.6h.1M120.4 150.7h.1"/>
<path d="M120.4 150.8h.1M120.4 150.2l-.1 .1M120.4 150v.2M120.4 150.6v.2M120.4 150.8l.1 .1M120.5 149.8h.1M120.5 149.9h.1M120.5 150.9h.1M120.5 150.9l.1 .1M120.5 149.8v.1M120.5 149.9l-.1 .1M120.6 149.7h.1"/>
<path d="M120.6 151h.1M120.6 149.7l-.1 .1M120.6 151l.1 .1M120.7 149.6h.1M120.7 151.1h.1M120.7 149.6l-.1 .1M120.7 151.1l.2 .2 .9-.1M120.8 149.6h.1M120.8 151.2h.1M120.9 149.5h.1M120.9 149.5h.2M120.9 149.5l-.1 .1"/>
<path d="M121 149.5h.1M121 151.3h.1M121.1 149.5h.1M121.1 151.3h.1M121.2 149.4h.1M121.2 151.3h.1M121.2 149.4h.2M121.2 149.4l-.1 .1M121.3 149.4h.1M121.3 151.3h.1M121.4 149.4h.1M121.4 151.3h.1"/>
<path d="M121.4 149.4l.1 .1M121.5 149.5h.1M121.5 151.3h.1M121.5 149.5h.2M121.6 149.5h.1M121.6 151.3h.1M121.7 149.5h.1M121.7 149.5l.1 .1M121.8 149.6h.1M121.8 151.2h.1M121.8 149.6l.1 .1M121.9 149.7h.1"/>
<path d="M121.9 151.1h.1M121.9 151.1l-.1 .1M122 149.8h.1M122 149.7h.1M122 151h.1M122 151l-.1 .1M122 149.8l.1 .1M122 149.7v.1M122.1 149.9h.1M122.1 150.9h.1M122.1 150.8h.1M122.1 149.9v.9"/>
<path d="M122.1 150.8v.1M122.1 150.9l-.1 .1M122.2 150.3h.1M122.2 150.2h.1M122.2 150.1h.1M122.2 150.7h.1M122.2 150.6h.1M122.2 150.5h.1M122.2 150.4h.1M131.7 150.3h.1M131.7 150.4h.1M131.7 150.5h.1"/>
<path d="M131.8 150h.1M131.8 150.1h.1M131.8 150.6h.1M131.8 150.7h.1M131.8 150.8h.1M131.8 150v.6M131.8 150.6v.2M131.8 150.8l.1 .1M131.9 149.8h.1M131.9 149.9h.1M131.9 150.9h.1M131.9 150.9l.1 .1"/>
<path d="M131.9 149.8v.1M131.9 149.9l-.1 .1M132 149.7h.1M132 151h.1M132 149.7l-.1 .1M132 151l.1 .1M132.1 149.6h.1M132.1 151.1h.1M132.1 149.6l-.1 .1M132.1 151.1l.2 .2M132.2 149.6h.1M132.2 151.2h.1"/>
<path d="M132.3 149.5h.1M132.3 151.3h.1M132.3 149.5h.2M132.3 149.5l-.1 .1M132.4 149.5h.1M132.4 151.3h.1M132.5 149.5h.1M132.5 151.3h.1M132.6 149.4h.1M132.6 151.3h.1M132.6 149.4h.2M132.6 149.4l-.1 .1"/>
<path d="M132.7 149.4h.1M132.7 151.3h.1M132.8 149.4h.1M132.8 151.3h.1M132.8 149.4l.1 .1M132.9 149.5h.1M132.9 151.3h.1M132.9 149.5h.2M133 149.5h.1M133 151.3h.1M133.1 149.5h.1M133.1 149.5l.1 .1"/>
<path d="M133.2 149.6h.1M133.2 151.2h.1M133.2 151.2l-.9 .1M133.2 149.6l.1 .1M133.3 149.7h.1M133.3 151.1h.1M133.3 149.7l.1 .1M133.4 149.8h.1M133.4 151h.1M133.4 149.8l.1 .1M133.4 151l-.2 .2M133.5 149.9h.1"/>
<path d="M133.5 150.9h.1M133.5 150.8h.1M133.5 149.9v.9M133.5 150.8v.1M133.5 150.9l-.1 .1M133.6 150.3h.1M133.6 150.2h.1M133.6 150.1h.1M133.6 150.7h.1M133.6 150.6h.1M133.6 150.5h.1M133.6 150.4h.1"/>
<path d="M143.1 150.2h.1M143.1 150.3h.1M143.1 150.4h.1M143.1 150.5h.1M143.1 150.6h.1M143.1 150.6l.2 .3M143.1 150.2v.4M143.2 150h.1M143.2 150.1h.1M143.2 150.7h.1M143.2 150.8h.1M143.2 150.1l-.1 .1"/>
<path d="M143.3 149.8h.1M143.3 150.9h.1M143.3 150.9l.1 .1M143.3 149.8l-.1 .3M143.4 149.7h.1M143.4 151h.1M143.4 149.7l-.1 .1M143.4 151l.1 .1M143.5 149.6h.1M143.5 151.1h.1M143.5 149.6l-.1 .1M143.5 151.1l.1 .1"/>
<path d="M143.6 149.6h.1M143.6 151.2h.1M143.6 151.2l.1 .1M143.7 149.5h.1M143.7 151.3h.1M143.8 149.5h.1M143.8 151.3h.1M143.9 149.5h.1M143.9 151.3h.1M143.9 149.5l-.3 .1M144 149.4h.1M144 151.3h.1"/>
<path d="M144 149.4h.2M144 149.4l-.1 .1M144.1 149.4h.1M144.1 151.3h.1M144.2 149.4h.1M144.2 151.3h.1M144.2 149.4l.3 .1M144.3 149.5h.1M144.3 151.3h.1M144.4 149.5h.1M144.4 151.3h.1M144.5 149.5h.1"/>
<path d="M144.5 149.5l.1 .1M144.6 149.6h.1M144.6 151.2h.1M144.6 151.2l-.9 .1M144.6 149.6l.1 .1M144.7 149.7h.1M144.7 151.1h.1M144.7 149.7l.1 .1M144.7 151.1l-.1 .1M144.8 149.8h.1M144.8 151h.1M144.8 149.8l.1 .1"/>
<path d="M144.8 151l-.1 .1M144.9 150h.1M144.9 149.9h.1M144.9 150.9h.1M144.9 150.8h.1M144.9 150l.1 .1M144.9 149.9v.1M144.9 150.8v.1M144.9 150.9l-.1 .1M145 150.3h.1M145 150.2h.1M145 150.1h.1"/>
<path d="M145 150.7h.1M145 150.6h.1M145 150.5h.1M145 150.4h.1M145 150.1v.6M145 150.7l-.1 .1"/>
</g>
<g fill="none" stroke="#000080" stroke-width=".21">
<path d="M52.7 70.1h60.2l3 .4a22.9 22.9 0 0 1 11.2 5.4l1.9 2 1.8 2.4 1.1 1.9 .7 1.8a19.3 19.3 0 0 1 1.6 6.1l.1 71.7M52.7 70.1l4.5 4.5M57.2 65.7l-4.5 4.4M135.9 163.7h.1"/>
<circle cx="134.2" cy="161.8" r="2.54"/>
</g>
<path d="M52.7 106.1v-2.5h-2.5v5M52.7 106.1l-2.5 2.5M52.7 106.1h41.8v2.5h-44.3M95.8 109.9h2.5v38h-2.5zM99.6 149.1h54.9v2.6h-54.9z" fill="none" stroke="#3296ff" stroke-width=".21"/>
<path d="M52.7 106.1v-2.5h-2.5v5M52.7 106.1l-2.5 2.5M52.7 106.1h41.8v2.5h-44.3M95.8 109.9h2.5v38h-2.5zM99.6 149.1h54.9v2.6h-54.9z" fill="none" stroke="#00f" stroke-width=".21"/>
<path d="M94.5 104.8h5.1v5.1h-5.1z" fill-rule="evenodd" fill="#ffffc0"/>
<g fill="none" stroke="#000" stroke-width=".21">
<path d="M94.5 104.8h5.1v5.1h-5.1zM96.8 109.8h.1M96.8 109.9h.1M96.8 109.8l.1 .2M96.9 109.7h.1M96.9 109.8h.1M96.9 110h.1M96.9 110.1h.1M96.9 109.7h.3v.3M96.9 109.7v.1M96.9 110v.1M96.9 110.1h.2"/>
<path d="M97 109.7h.1M97 110.1h.1M97.1 109.7h.1M97.1 110.1h.1M97.1 110h.1M97.1 110v.1M97.2 109.9h.1M97.2 109.8h.1M97.2 110h.1"/>
</g>
<path d="M94.5 147.9h5.1v5h-5.1z" fill-rule="evenodd" fill="#ffffc0"/>
<g fill="none" stroke="#000" stroke-width=".21">
<path d="M94.5 147.9h5.1v5h-5.1zM99.4 150.2h.1M99.4 150.3h.1M99.4 150.4h.1M99.4 150.5h.1M99.4 150.2h.3M99.4 150.2v.3M99.4 150.5l.1 .1M99.5 150.2h.1M99.5 150.6h.1M99.6 150.2h.1M99.6 150.6h.1"/>
<path d="M99.7 150.4h.1M99.7 150.3h.1M99.7 150.2h.1M99.7 150.5h.1M99.7 150.2v.4h-.2"/>
</g>
<path d="M154.5 147.9h5.1v5h-5.1z" fill-rule="evenodd" fill="#ffffc0"/>
<g fill="none" stroke="#000" stroke-width=".21">
<path d="M46.9 35.3h114.7M46.9 32.6h21.5M46.9 25.8h114.7M48.9 23.8v6M48.9 30.6v8.7M49.6 34.6l-1.4 1.4M49.6 31.9l-1.4 1.4M49.6 25.1l-1.4 1.4M66.4 30.6v6M67.1 31.9l-1.4 1.4M99.6 23.8v6M100.3 25.1l-1.4 1.4"/>
<path d="M159.6 23.8v6M159.6 33.3v6M160.3 34.6l-1.4 1.4M160.3 25.1l-1.4 1.4M37.4 44.8h6M38.7 44.1l1.5 1.4M39.4 42.8v61.5M165.1 44.8h6M168.4 44.1l1.4 1.4M169.1 42.8v122.9M174.6 44.8h6M177.8 44.1l1.5 1.4"/>
<path d="M178.6 42.8v107.1M37.4 102.3h6M38.7 101.6l1.5 1.4M174.6 104.8h6M177.8 104.1l1.5 1.4M154.5 147.9h5.1v5h-5.1zM159.4 150.3h.1M159.4 150.4h.1M159.4 150.5h.1M159.5 150.2h.1M159.5 150.5h.1M159.5 150.6h.1"/>
<path d="M159.5 150.5v.1M159.5 150.6h.2M159.6 150.2h.1M159.6 150.6h.1M159.7 150.3h.1M159.7 150.2h.1M159.7 150.6h.1M159.7 150.5h.1M159.7 150.2v.1M159.7 150.5v.1M159.7 150.2h-.3v.3M159.8 150.4h.1"/>
<path d="M159.8 150.3h.1M159.8 150.3l-.1 .2M174.6 147.9h6M177.8 147.2l1.5 1.4M100.1 173.2h61.5M102.1 169.2v6M102.8 172.5l-1.4 1.4M159.6 169.2v6M160.3 172.5l-1.4 1.4M165.1 163.7h6M168.4 163l1.4 1.4"/>
</g>
<g font-size="4">
<text x="70.9" y="25">800</text>
<text x="126.2" y="25">950</text>
<text x="54.4" y="31.8">276</text>
<text x="99.9" y="34.5">1750</text>
<text x="38.6" y="76.9" transform="rotate(-90 38.6 76.9)">910</text>
<text x="177.8" y="78.3" transform="rotate(-90 177.8 78.3)">950</text>
<text x="168.7" y="108.7" transform="rotate(-90 168.7 108.7)">1880</text>
<text x="177.8" y="129.7" transform="rotate(-90 177.8 129.7)">680</text>
<text x="127.5" y="172.4">910</text>
</g>
<g font-size="3.5">
<text x="121" y="198.8">40</text>
<text x="121" y="202.7">Pine</text>
<text x="178" y="198.8">Pine</text>
<text x="178" y="202.7">Clear</text>
<text x="59" y="206.6">Standard</text>
<text x="121" y="206.6">Clear</text>
<text x="59" y="210.5">2700</text>
<text x="59" y="214.4">300</text>
<text x="121" y="214.4">40</text>
<text x="178" y="210.5">Ш30</text>
<text x="178" y="214.4">Pine</text>
<text x="59" y="218.3">1981</text>
<text x="121" y="218.3">Pine</text>
<text x="178" y="218.3">Clear</text>
<text x="59" y="222.3">207.69</text>
<text x="59" y="226.2">215.8</text>
<text x="121" y="222.3">Clear</text>
<text x="178" y="226.2">40x90</text>
<text x="59" y="230.1">30</text>
<text x="59" y="234">0/0</text>
<text x="69" y="230.1">60</text>
<text x="178" y="230.1">Pine</text>
<text x="178" y="234">Clear</text>
<text x="59" y="237.9">Visible</text>
<text x="59" y="241.8">800</text>
<text x="59" y="257.3">1</text>
<text x="64" y="257.3">0</text>
<text x="59" y="266.1">Stairwell: 1 Floor: 1</text>
<text x="59" y="269.9">Plan View</text>
<text x="59" y="273.8">1:15.8</text>
</g>
<g font-size="3.2">
<text x="152" y="14">Post table</text>
<text x="152" y="18.1">Name - Type - Dim.</text>
<text x="152" y="21.6">P1</text>
<text x="158.7" y="21.6">P80x80</text>
<text x="172.2" y="21.6">80x80x1115</text>
<text x="152" y="25.3">P2</text>
<text x="152" y="28.8">P3</text>
<text x="158.7" y="25.3">P80x80</text>
<text x="158.7" y="28.8">P80x80</text>
<text x="172.2" y="25.3">80x80x2722</text>
<text x="172.2" y="28.8">80x80x1403</text>
<text x="152" y="32.5">P4</text>
<text x="158.7" y="32.5">P80x80</text>
<text x="172.2" y="32.5">80x80x1578</text>
</g>
<g font-size="3">
<text x="18" y="12.1">Angle of rising winding string</text>
<text x="32.7" y="194.9">Our projectnumber</text>
<text x="92" y="194.9">Steps</text>
<text x="149" y="194.9">Post</text>
<text x="25.2" y="198.8">Customer projectnumber</text>
<text x="48.5" y="202.7">Name</text>
<text x="99.7" y="198.8">Step thickness</text>
<text x="102.5" y="202.7">Stepmaterial</text>
<text x="159.6" y="198.8">Postmaterial</text>
<text x="162.6" y="202.7">Postfinish</text>
<text x="48.3" y="206.6">Model</text>
<text x="105.6" y="206.6">Stepfinish</text>
<text x="149" y="206.6">Baluster</text>
<text x="37.8" y="214.4">Floorthickness</text>
<text x="42" y="210.5">Floorheight</text>
<text x="92" y="210.5">String</text>
<text x="98" y="214.4">String thickness</text>
<text x="154.9" y="214.4">Balustermaterial</text>
<text x="158.7" y="210.5">Baluster dim.</text>
<text x="43" y="218.3">Headroom</text>
<text x="100.9" y="218.3">Stringmaterial</text>
<text x="158" y="218.3">Balusterfinish</text>
<text x="48.5" y="226.2">Going</text>
<text x="50.3" y="222.3">Rise</text>
<text x="92" y="226.2">Riser</text>
<text x="104" y="222.3">Stringfinish</text>
<text x="149" y="222.3">Handrail</text>
<text x="158.7" y="226.2">Handrail dim.</text>
<text x="17.7" y="234">Projection down - string in floor</text>
<text x="32.2" y="230.1">Start dim. End dim.</text>
<text x="99.6" y="230.1">Riserthickness</text>
<text x="101.7" y="234">Risermaterial</text>
<text x="154.9" y="230.1">Handrailmaterial</text>
<text x="157.9" y="234">Handrailfinish</text>
<text x="37.2" y="237.9">Underside stair</text>
<text x="104.7" y="237.9">Riserfinish</text>
<text x="38.9" y="245.6">Step covering</text>
<text x="39.8" y="241.8">Railingheight</text>
<text x="92" y="241.8">Safety riser</text>
<text x="97.9" y="245.6">Safety riser dim.</text>
<text x="31.4" y="249.5">Deliverytype of stair</text>
<text x="93.3" y="249.5">Safety riser material</text>
<text x="29.3" y="253.4">Deliverytype of railing</text>
<text x="47.5" y="257.3">Pieces</text>
<text x="96.4" y="253.4">Safety riser finish</text>
<text x="42.8" y="266.1">Placement</text>
<text x="50" y="269.9">View</text>
<text x="48.9" y="273.8">Scale</text>
<text x="50.1" y="277.7">Sum</text>
</g>
<g font-size="2.7">
<text x="70.8" y="47.6">216</text>
<text x="85.6" y="47.6">252</text>
<text x="102.5" y="47.6">284</text>
<text x="121.8" y="47.6">329</text>
<text x="142.1" y="47.6">313</text>
<text x="154.6" y="53.8">116</text>
<text x="57.7" y="63">12</text>
<text x="73.2" y="63">11</text>
<text x="87.8" y="63.1">10</text>
<text x="103.2" y="63.4">9</text>
<text x="118.7" y="65.2">8</text>
<text x="70.8" y="70.4">216</text>
<text x="84.4" y="70.4">216</text>
<text x="98.1" y="70.4">216</text>
<text x="111.5" y="71.2">216</text>
<text x="154.6" y="70.6">415</text>
<text x="123.3" y="76.5">216</text>
<text x="132.9" y="72.3">7</text>
<text x="130" y="87.3">216</text>
<text x="141.3" y="85.6">6</text>
<text x="154.6" y="93.2">299</text>
<text x="70.8" y="100.1">216</text>
<text x="82.9" y="100.1">168</text>
<text x="92.2" y="100.1">127</text>
<text x="98" y="100.8">34</text>
<text x="101.4" y="99.6">73</text>
<text x="104.1" y="101.8">70</text>
<text x="104.6" y="100.3">7</text>
<text x="131.8" y="100.7">216</text>
<text x="143.5" y="100.8">5</text>
<text x="102.9" y="106.1">50</text>
<text x="104.1" y="104.2">10</text>
<text x="102.2" y="110.4">107</text>
<text x="154.6" y="111.8">293</text>
<text x="102.2" y="117.4">115</text>
<text x="131.8" y="114.2">216</text>
<text x="143.8" y="116.4">4</text>
<text x="102.2" y="127.9">216</text>
<text x="131.8" y="127.9">216</text>
<text x="143.8" y="130">3</text>
<text x="154.6" y="127.9">216</text>
<text x="102.2" y="141.5">216</text>
<text x="131.8" y="141.5">216</text>
<text x="143.8" y="143.7">2</text>
<text x="154.6" y="141.5">216</text>
<text x="102.2" y="153.9">176</text>
<text x="131.8" y="155.2">216</text>
<text x="154.6" y="155.2">216</text>
<text x="104.1" y="161.5">40</text>
<text x="143.8" y="157.4">1</text>
<text x="16" y="285">StairCon by Consultec System AB - Printed by: FREE</text>
<text x="79.4" y="285">- 2026-11-24 16:37 - C:\ .. \ .. \G-950-08 L.sc</text>
<text x="190.8" y="285">AlltA4.seq</text>
</g>
</svg>
